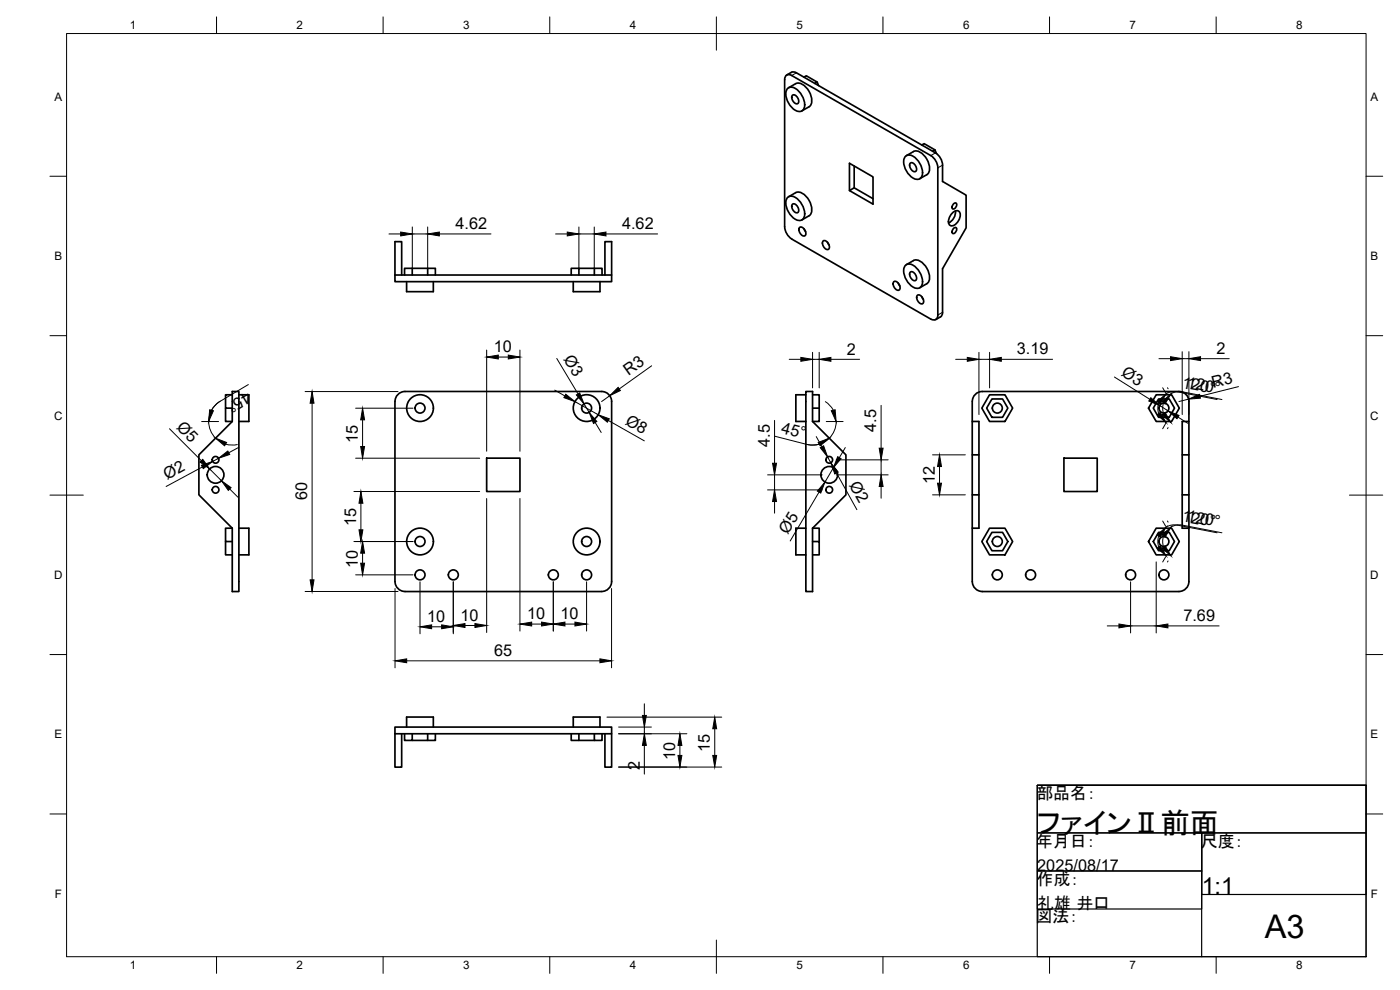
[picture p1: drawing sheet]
<svg xmlns="http://www.w3.org/2000/svg" width="420mm" height="297mm" viewBox="0 0 420 297" stroke-linecap="round" stroke-linejoin="round" font-family="sans-serif">
<!-- layer: Visible -->
<g fill="none" stroke="#000" stroke-width=".51">
<path d="M235.8 22.8a1.29 1.29 0 0 1 1.8-.1l41.7 24 1.4 1.3 .5 1.1 .3 1.3v44.1a1.3 1.3 0 0 1-.7 1.4 1.3 1.3 0 0 1-1.5-.2l-41.7-24-1.3-1.3-.6-1.2-.2-1.2v-44.1zM236.1 22.5l1.8-.9 1.1 .2 41.8 24.1 1.3 1.3 .6 1.1 .2 1.2M236.5 26.5a2.54 2.54 0 0 1 3.3 .9 5.3 5.3 0 0 1 1.4 5.3 1.94 1.94 0 0 1-3.1 0 5.6 5.6 0 0 1-2-5.8zM237.8 28.6a1.67 1.67 0 0 1 1.9 2.2 .9 .9 0 0 1-1 .3 .9 .9 0 0 1-.7-.7l-.4-1.2zM238.8 25.1l-2.1 1.2M238.8 25.1a3.5 3.5 0 0 1 4 2.3 3.5 3.5 0 0 1 0 4.6l-2.1 1.3M241.3 23.1l.7-.4 3.2 1.9-.7 .4M245.2 24.6l.5 1.1M236.5 59.2a2.54 2.54 0 0 1 3.3 .9 5.3 5.3 0 0 1 1.4 5.3 1.94 1.94 0 0 1-3.1 0 5.6 5.6 0 0 1-2-5.8zM238.8 57.8l-2.1 1.2M238.8 57.8a3.5 3.5 0 0 1 4 2.3 3.5 3.5 0 0 1 0 4.6l-2.1 1.3M256.3 49.8v6.6l5.7 3.2"/>
<path d="M256.3 56.4l-1.4 .8 7.1 4v-8.1l-7.1-4.1v8.2M271.8 46.8a2.54 2.54 0 0 1 3.3 1 5.3 5.3 0 0 1 1.5 5.3 1.94 1.94 0 0 1-3.1-.1 5.6 5.6 0 0 1-2-5.7zM272 46.7l2.1-1.2a3.5 3.5 0 0 1 4.1 2.3 3.5 3.5 0 0 1 0 4.6l-2.2 1.2M273.2 49a1.67 1.67 0 0 1 1.8 2.1 .9 .9 0 0 1-.9 .4 .9 .9 0 0 1-.7-.7l-.4-1.2zM276.6 43.5l.7-.4 3.3 1.9M279.9 45.4l.7-.4 .4 1.1M282.9 49.6v4.8l7 4.2v9.8l-7 12.2-.1 13.6-.3 .6-1.7 1.1M237.8 61.3a1.67 1.67 0 0 1 1.9 2.2 .9 .9 0 0 1-1 .3 .9 .9 0 0 1-.7-.7l-.4-1.2zM240 68.3a1.67 1.67 0 0 1 1.8 2.1 .9 .9 0 0 1-.9 .4 .9 .9 0 0 1-.7-.7l-.4-1.2zM241.3 68.6l.5 .9M247 72.3a1.67 1.67 0 0 1 1.9 2.2 .9 .9 0 0 1-1 .4 .9 .9 0 0 1-.6-.7l-.5-1.3zM248.3 72.7l.5 .8"/>
<path d="M271.8 79.5a2.54 2.54 0 0 1 3.3 1 5.3 5.3 0 0 1 1.5 5.3 1.94 1.94 0 0 1-3.1-.1 5.6 5.6 0 0 1-2-5.7zM272 79.4l2.1-1.2a3.5 3.5 0 0 1 4.1 2.3 3.5 3.5 0 0 1 0 4.6l-2.2 1.2M285.9 63.8a1.26 1.26 0 0 1 1.8-.5 1.26 1.26 0 0 1 .4 1.7 2.8 2.8 0 0 1-2.9 2.7 2.81 2.81 0 0 1 .7-3.9zM286.1 68.6l.8-.3a1.16 1.16 0 0 1-1 1.7l-.2-.4zM286.1 61.2l.8-.3a1.16 1.16 0 0 1-1 1.8l-.2-.5zM286.7 63.3a3.7 3.7 0 0 1-2 3.6M118.5 82.5h65.1M118.5 82.5v2h65.1v-12h-2.1v10M118.5 82.5v-10h2v10M122 84.5v3h8v-3M123.7 82.5v-2h4.7v2M123.7 80.5h-2.3v2"/>
<path d="M128.4 80.5h2.3v2M172 84.5v3h8.1v-3M173.7 80.5h-2.3v2M178.4 82.5v-2h2.3v2M178.4 80.5h-4.7v2M268.2 84.5a1.67 1.67 0 0 1 1.9 2.2 .9 .9 0 0 1-.9 .4 .9 .9 0 0 1-.7-.7l-.5-1.3zM269.5 84.9l.6 .9M273.2 81.7a1.67 1.67 0 0 1 1.8 2.1 .9 .9 0 0 1-.9 .4 .9 .9 0 0 1-.7-.7l-.4-1.2zM275.3 88.6a1.67 1.67 0 0 1 1.9 2.2 .9 .9 0 0 1-1 .4 .9 .9 0 0 1-.7-.7l-.4-1.3zM276.6 89l.5 .8M69.7 118.5h-2v4h2M71.7 118.5h3v8h-3"/>
<path d="M180.6 117.5h-59.1a2.99 2.99 0 0 0-2.9 3M180.6 117.5a2.99 2.99 0 0 1 3 3M241.9 118.5h-3.1v8h3.1M243.9 118.5h2v4M297 118.5h4.6l2.3 4-2.3 4h-4.6l-2.3-4zM297.7 119.7h3.2l1.6 2.8-1.6 2.7h-3.2l-1.6-2.7zM347 118.5h4.6l2.3 4-2.3 4h-4.6l-2.3-4zM347.7 119.7h3.2l1.6 2.8-1.6 2.7h-3.2l-1.6-2.7zM67.7 122.5v4h2M69.7 126.5v-9h2v60h-2v-19M69.7 126.5l-10 10v12l10 10M118.5 120.5v54"/>
<path d="M146 137.5h10v10h-10zM183.6 120.5v54M243.9 126.5v-9h-2v60h2v-19M243.9 122.5h2v4h-2M243.9 126.5l10 10v12l-10 10M291.8 120.5v6h2v10h-2M291.8 126.5v32M291.8 120.5a2.99 2.99 0 0 1 3-3h59a2.99 2.99 0 0 1 3 3M293.8 136.5v12h-2M319.3 137.5h10v10h-10zM354.8 136.5v12h2v10M356.8 120.5v6h-2v10h2v12"/>
<path d="M356.8 126.5v10M69.7 158.5h-2v4h2M71.7 158.5h3v8h-3M241.9 158.5h-3.1v8h3.1M243.9 158.5h2v4M293.8 148.5v10h-2v16M297 158.5h4.6l2.3 4-2.3 4h-4.6l-2.3-4zM297.7 159.7h3.2l1.6 2.8-1.6 2.7h-3.2l-1.6-2.7zM347 158.5h4.6l2.3 4-2.3 4h-4.6l-2.3-4zM347.7 159.7h3.2l1.6 2.8-1.6 2.7h-3.2l-1.6-2.7zM354.8 148.5v10h2v16M67.7 162.5v4h2"/>
<path d="M118.6 174.5a2.99 2.99 0 0 0 2.9 3M121.5 177.5h59.1M183.6 174.5a2.99 2.99 0 0 1-3 3M243.9 162.5h2v4h-2M291.8 174.5a2.99 2.99 0 0 0 3 3M294.8 177.5h59M356.8 174.5a2.99 2.99 0 0 1-3 3M122 218.2v-3.1h8v3.1M172 218.2v-3.1h8.1v3.1M118.5 220.2h65.1M118.5 220.2v-2h65.1v12h-2.1v-10M118.5 220.2v10h2v-10"/>
<path d="M121.4 220.2v2h2.3v-2M128.4 220.2v2h-4.7M130.7 220.2v2h-2.3M171.4 220.2v2h2.3v-2M173.7 222.2h4.7M178.4 220.2v2h2.3v-2"/>
<circle cx="64.7" cy="138" r="1.01"/>
<circle cx="126.1" cy="122.4" r="4"/>
<circle cx="126.1" cy="122.4" r="1.49"/>
<circle cx="176.1" cy="122.4" r="4"/>
<circle cx="176.1" cy="122.4" r="1.49"/>
<circle cx="248.9" cy="138" r="1.01"/>
<circle cx="299.3" cy="122.4" r="1.49"/>
<circle cx="349.3" cy="122.4" r="1.49"/>
<circle cx="64.7" cy="147" r="1.01"/>
<circle cx="64.7" cy="142.5" r="2.51"/>
<circle cx="248.9" cy="147" r="1.01"/>
<circle cx="248.9" cy="142.5" r="2.51"/>
<circle cx="126.1" cy="162.5" r="4"/>
<circle cx="126.1" cy="172.5" r="1.49"/>
<circle cx="126.1" cy="162.5" r="1.49"/>
<circle cx="136" cy="172.5" r="1.49"/>
<circle cx="166.1" cy="172.5" r="1.49"/>
<circle cx="176.1" cy="162.5" r="4"/>
<circle cx="176.1" cy="172.5" r="1.49"/>
<circle cx="176.1" cy="162.5" r="1.49"/>
<circle cx="299.3" cy="162.5" r="1.49"/>
<circle cx="299.3" cy="172.5" r="1.49"/>
<circle cx="309.3" cy="172.5" r="1.49"/>
<circle cx="339.3" cy="172.5" r="1.49"/>
<circle cx="349.3" cy="162.5" r="1.49"/>
<circle cx="349.3" cy="172.5" r="1.49"/>
</g>
<!-- layer: Visible Narrow -->
<path d="M239 21.9l-1.4 .8M280.8 45.9l-1.5 .8M282.9 49.6l-1.4 .8M282.9 93.7l-1.4 .8" fill="none" stroke="#000" stroke-width=".3"/>
<!-- layer: BORDER -->
<g fill="none" stroke="#000" stroke-width=".3">
<path d="M20 10.1h390v276.9h-390zM65 5.1v5M115 5.1v5M165 5.1v5M215 5.1v10M265 5.1v5M315 5.1v5M365 5.1v5M15 52.9h5M410 52.9h5M15 100.7h5M410 100.7h5"/>
<path d="M15 148.6h10M405 148.6h10M15 196.4h5M410 196.4h5M15 244.2h5M410 244.2h5M65 287v5M115 287v5M165 287v5M215 282.1v9.9M265 287v5M315 287v5"/>
<path d="M365 287v5"/>
</g>
<!-- layer: FD_Dimensions -->
<g fill="none" stroke="#000" stroke-width=".3">
<path d="M116.7 70.2h3.5M123.7 70.2h4.7M123.7 68.1v12.3M128.4 68.1v12.3M131.8 70.2h15.6M166.7 70.2h3.5M173.7 68.1v12.3M173.7 70.2h4.7M178.4 68.1v12.3M181.9 70.2h15.5M74.5 115.4l-8.4 5M91.6 117.5h27.8"/>
<path d="M146 105v30.4M149.5 107.1h3M156 105v30.4M166.5 117.1l3 1.7M167.1 107.6l6.4 10.6M183 118.7l-2.4 1.8M195.6 109.8l-9.8 6.9M236.9 107.8h3.4M243.9 107.8h2M243.9 105.7v10.7M245.9 105.7v10.7M249.4 107.8h8.6"/>
<path d="M286.8 107.8h3.5M293.8 105.7v18.7M293.8 107.8h3.2M297 105.7v10.7M300.5 107.8h15.4M334.5 113.1l10.6 6.7M347.8 107.6h3.5M348.9 116.3l.9 1.6M350.4 116.3l.2 .4M351.4 118.1l1.1-.4 1.8-.2 12.4 2.4M353.4 117.6l11.9 2.3M353.4 117.6l-1.7-.1-1.7 .6"/>
<path d="M354.8 105.5v18.9M354.8 107.6h2M356.7 119.7l-2.9 .8M356.8 105.5v18.9M360.3 107.6h8.6M371.7 116l-11.6 2.9M50.9 128.6l9.6 9.6M60.5 126.5h5.1M65.6 137.5l-1.8 1M65.9 120.5l-1.4 1.1-1 1.5M66.1 120.4a7.1 7.1 0 0 0-1.4 11.1M67.7 133.3l1.8 .2 1.7-.1"/>
<path d="M71.7 134.2l-3.1 1.7M93.7 121v53M106.7 137.5h37.3M106.7 122.5h17.3M108.8 126v8M172.6 120.5l6.9 3.9M175.3 121.2l1.5 2.6M178.6 126.8l1.8 3M182.6 126.2l10.8 6.1M232.5 126.1v12.9M245 131l1.7 3.1M245.9 133.3l-1.8 .2-1.7-.1"/>
<path d="M247.7 120.5l1.4 1.1 1 1.5M248 126.5h5M248.4 137.1l.9 1.8M251 126.5a7.1 7.1 0 0 1-8.9 6.8l-9.5-2.4M251 138h15.6M253.7 134.3l-1.8 3M264.4 121.6v12.9M264.4 138v4.5M279.9 136.5h9.8M282 140v5M347.7 120.8l-.2 1.7 .2 1.6M348 121.7l2.6 1.6"/>
<path d="M349.2 120.8l-.3 1.7 .3 1.6M349.8 127l-.9 1.6M350.6 128.3l-.2 .3M353.5 125.1l3 1.9M60.7 140.1l-10.9 5.9M62.9 140.7l3.6 3.5M68.9 146.7l2.5 2.5M106.2 147.5h37.8M108.3 151v8M146 149.6v40.2M156 149.6v39.7M230.4 142.5h16.4"/>
<path d="M230.4 147h16.4M232.5 142.5v4.5M232.5 150.5v3.5M245.8 147.6l-8.6 14.7M250.1 140.3l-2.5 4.3M251 142.5h15.6M251 141.9l6.2 11M264.4 146v3.5M279.9 148.5h9.8M348.9 156.3l.9 1.6M350.4 156.3l.2 .4M351.4 158.1l1.1-.4 1.8-.2 12.4 2.4"/>
<path d="M353.4 157.6l11.9 2.3M353.4 157.6l-1.7-.1-1.7 .6M91.6 177.5h27.8M106.2 162.5h17.8M106.7 172.5h17.3M108.8 166v3M118.6 176.6v23.8M126 174.6v15.6M136 174.6v15.6M166.1 174.6v14.7M176 174.6v14.7M183.5 176.6v23.8"/>
<path d="M339.3 174.6v15.3M347 168.6v21.3M347.7 160.8l-.2 1.7 .2 1.6M349.2 160.8l-.3 1.7 .3 1.6M349.8 167.1l-.9 1.5M350.6 168.3l-.2 .3M122 198.3h58M129.5 188.1h3M139.6 187.7h2.9M159.6 187.2h2.9M169.5 187.2h3.1M332.3 187.8h3.5"/>
<path d="M339.3 187.8h7.7M350.5 187.8h15.4M182.1 215.2h34.5M185.7 218.2h9.8M193.4 211.2v3.5M193.4 218.2v2M214.5 218.7v8M185.7 230.2h30.9M185.7 220.2h20.4M193.4 223.7v8.6M204 223.7v3"/>
</g>
<g fill="#000" stroke="#000" stroke-width=".3">
<path d="M120.2 69.6l3.5 .6-3.5 .6zM128.4 70.2l3.4-.6v1.2zM170.2 69.6l3.5 .6-3.5 .6zM178.4 70.2l3.5-.6v1.2zM146 107.1l3.5-.6v1.2zM152.5 106.5l3.5 .6-3.5 .6zM169.8 118.3l2.8 2.2-3.4-1.2zM173 118.5l1-.6 1.3 3.3zM183 118.7l2.5-2.5 .7 1zM240.3 107.2l3.6 .6-3.6 .6zM245.9 107.8l3.5-.6v1.2zM290.3 107.2l3.5 .6-3.5 .6z"/>
<path d="M297 107.8l3.5-.6v1.2zM345.4 119.3l2.6 2.4-3.2-1.4zM351.3 107l3.5 .6-3.5 .6zM356.7 119.7l3.3-1.4 .3 1.2zM356.8 107.6l3.5-.6v1.2zM60.5 139.6l3.3-1.1-2.8 2.1zM60.9 137.8l2 2.9-2.9-2.1zM62.9 122.9l1.2 .3-1.5 3.3zM64.7 131.5l3.3 1.3-.6 1zM65.6 137.5l2.8-2.2 .5 1.1zM93.7 117.5l.5 3.5h-1.1zM108.2 134h1.2l-.6 3.5z"/>
<path d="M108.8 122.5l.6 3.5h-1.2zM176.8 123.8l2.3 2.7-1 .6zM179.5 124.4l3.4 1.3-.6 1zM231.9 139h1.1l-.5 3.5zM245.6 132.8l3.3-1.3-2.8 2.3zM246.2 134.3l1-.5 1.2 3.3zM249.5 123.2l1.1-.3 .3 3.6zM251.4 137l1 .6-2.3 2.7zM263.9 134.5h1.1l-.6 3.5zM282 136.5l.6 3.5h-1.2zM347.3 120.5l2.7-2.3-1.8 3zM347.3 124.5l.9-.8 1.8 3.1z"/>
<path d="M348.7 120.5l2.7-2.3-1.7 3zM348.7 124.5l1-.8 1.7 3.1zM350.6 123.3l3.2 1.4-.6 .9zM66.5 144.2l2.8 2.1-.8 .8zM107.7 159h1.2l-.6 3.5zM108.3 147.5l.6 3.5h-1.2zM232.5 147l.5 3.5h-1.1zM247.6 144.6l-1.3 3.3-1-.6zM249.3 138.9l2.2 2.7-1 .6zM264.4 142.5l.6 3.5h-1.1zM281.4 145h1.2l-.6 3.5zM93.1 174h1.1l-.5 3.5z"/>
<path d="M108.2 169h1.2l-.6 3.5zM108.8 162.5l.6 3.5h-1.2zM347.3 160.5l2.7-2.4-1.8 3.1zM347.3 164.5l.9-.8 1.8 3.1zM348.7 160.5l2.7-2.4-1.7 3.1zM348.7 164.5l1-.8 1.7 3.1zM118.6 198.3l3.4-.6v1.1zM126 188.1l3.5-.6v1.1zM132.5 187.5l3.5 .6-3.5 .5zM136 187.7l3.6-.6v1.2zM142.5 187.1l3.5 .6-3.5 .6zM156 187.2l3.6-.5v1.1z"/>
<path d="M162.5 186.7l3.6 .5-3.6 .6zM166.1 187.2l3.4-.5v1.1zM172.6 186.7l3.4 .5-3.4 .6zM180 197.7l3.5 .6-3.5 .5zM335.8 187.2l3.5 .6-3.5 .6zM347 187.8l3.5-.6v1.2zM192.8 214.7h1.2l-.6 3.5zM214.5 215.2l.6 3.5h-1.2zM193.4 220.2l.6 3.5h-1.2zM203.5 226.7h1.1l-.6 3.5zM204 220.2l.6 3.5h-1.1zM213.9 226.7h1.2l-.6 3.5z"/>
</g>
<!-- layer: TITLEBLOCK -->
<path d="M311.3 235.6h98.7v14.3h-98.7zM311.3 235.6h98.7h-98.7M311.3 235.6h98.7v51.4h-98.7zM360.6 249.9h49.4v18.5h-49.4zM360.6 249.9v11.4h-49.3v-11.4h49.3v37.1M311.3 261.3h49.3v11.4h-49.3z" fill="none" stroke="#000" stroke-width=".36"/>
<text font-size="9.8" x="379.6" y="281.3">A3</text>
<text font-size="8.7" x="311.3" y="249.9">ファインⅡ前面</text>
<text font-size="7" x="360.6" y="268.4">1:1</text>
<g font-size="5.1">
<text x="311" y="239.7">部品名：</text>
<text x="310.9" y="254">年月日：</text>
<text x="360.4" y="254">尺度：</text>
<text x="311" y="265.5">作成：</text>
<text x="311.3" y="272.7">礼雄 井口</text>
<text x="310.8" y="276.8">図法：</text>
</g>
<g font-size="4.9">
<text x="136.7" y="68.7">4.62</text>
<text x="186.7" y="68.7">4.62</text>
<text x="148.2" y="105.7">10</text>
<text x="169" y="107.8" transform="rotate(59 169 107.8)">Ø3</text>
<text x="254.1" y="106.4">2</text>
<text x="305.2" y="106.3">3.19</text>
<text x="365.1" y="106.2">2</text>
<text x="188.7" y="112.9" transform="rotate(-35 188.7 112.9)">R3</text>
<text x="336.3" y="112.5" transform="rotate(32 336.3 112.5)">Ø3</text>
<text x="74.1" y="117.3" transform="rotate(149 74.1 117.3)">45°</text>
<text x="356" y="116.3" transform="rotate(11 356 116.3)">120°</text>
<text x="364.1" y="116.4" transform="rotate(-14 364.1 116.4)">R3</text>
<text x="52.8" y="128.4" transform="rotate(45 52.8 128.4)">Ø5</text>
<text x="187.4" y="127.1" transform="rotate(30 187.4 127.1)">Ø8</text>
<text x="234.3" y="129.8" transform="rotate(14 234.3 129.8)">45°</text>
<text x="263" y="129.6" transform="rotate(-90 263 129.6)">4.5</text>
<text x="107.4" y="132.9" transform="rotate(-90 107.4 132.9)">15</text>
<text x="231" y="134.1" transform="rotate(-90 231 134.1)">4.5</text>
<text x="50.2" y="144" transform="rotate(-28 50.2 144)">Ø2</text>
<text x="254.8" y="145.5" transform="rotate(61 254.8 145.5)">Ø2</text>
<text x="280.6" y="145.3" transform="rotate(-90 280.6 145.3)">12</text>
<text x="92.2" y="150.2" transform="rotate(-90 92.2 150.2)">60</text>
<text x="106.8" y="157.9" transform="rotate(-90 106.8 157.9)">15</text>
<text x="236.5" y="160.5" transform="rotate(-59 236.5 160.5)">Ø5</text>
<text x="356" y="156.3" transform="rotate(11 356 156.3)">120°</text>
<text x="107.4" y="170.4" transform="rotate(-90 107.4 170.4)">10</text>
<text x="158.2" y="185.8">10</text>
<text x="168.2" y="185.8">10</text>
<text x="128.2" y="186.6">10</text>
<text x="138.2" y="186.2">10</text>
<text x="355.2" y="186.3">7.69</text>
<text x="148.3" y="196.8">65</text>
<text x="213" y="225.6" transform="rotate(-90 213 225.6)">15</text>
<text x="192" y="231" transform="rotate(-90 192 231)">2</text>
<text x="202.6" y="228" transform="rotate(-90 202.6 228)">10</text>
<text x="311.3" y="261.3">2025/08/17</text>
</g>
<g font-size="3.5">
<text x="39" y="8.8">1</text>
<text x="89" y="8.8">2</text>
<text x="139" y="8.8">3</text>
<text x="189" y="8.8">4</text>
<text x="239" y="8.8">5</text>
<text x="289" y="8.8">6</text>
<text x="339" y="8.8">7</text>
<text x="389" y="8.8">8</text>
<text x="16.3" y="30.2">A</text>
<text x="411.3" y="30.2">A</text>
<text x="16.3" y="78">B</text>
<text x="411.3" y="78">B</text>
<text x="16.2" y="125.9">C</text>
<text x="411.2" y="125.9">C</text>
<text x="16.2" y="173.7">D</text>
<text x="411.2" y="173.7">D</text>
<text x="16.3" y="221.6">E</text>
<text x="411.3" y="221.6">E</text>
<text x="16.4" y="269.4">F</text>
<text x="411.4" y="269.4">F</text>
<text x="39" y="290.8">1</text>
<text x="89" y="290.8">2</text>
<text x="139" y="290.8">3</text>
<text x="189" y="290.8">4</text>
<text x="239" y="290.8">5</text>
<text x="289" y="290.8">6</text>
<text x="339" y="290.8">7</text>
<text x="389" y="290.8">8</text>
</g>
</svg>
